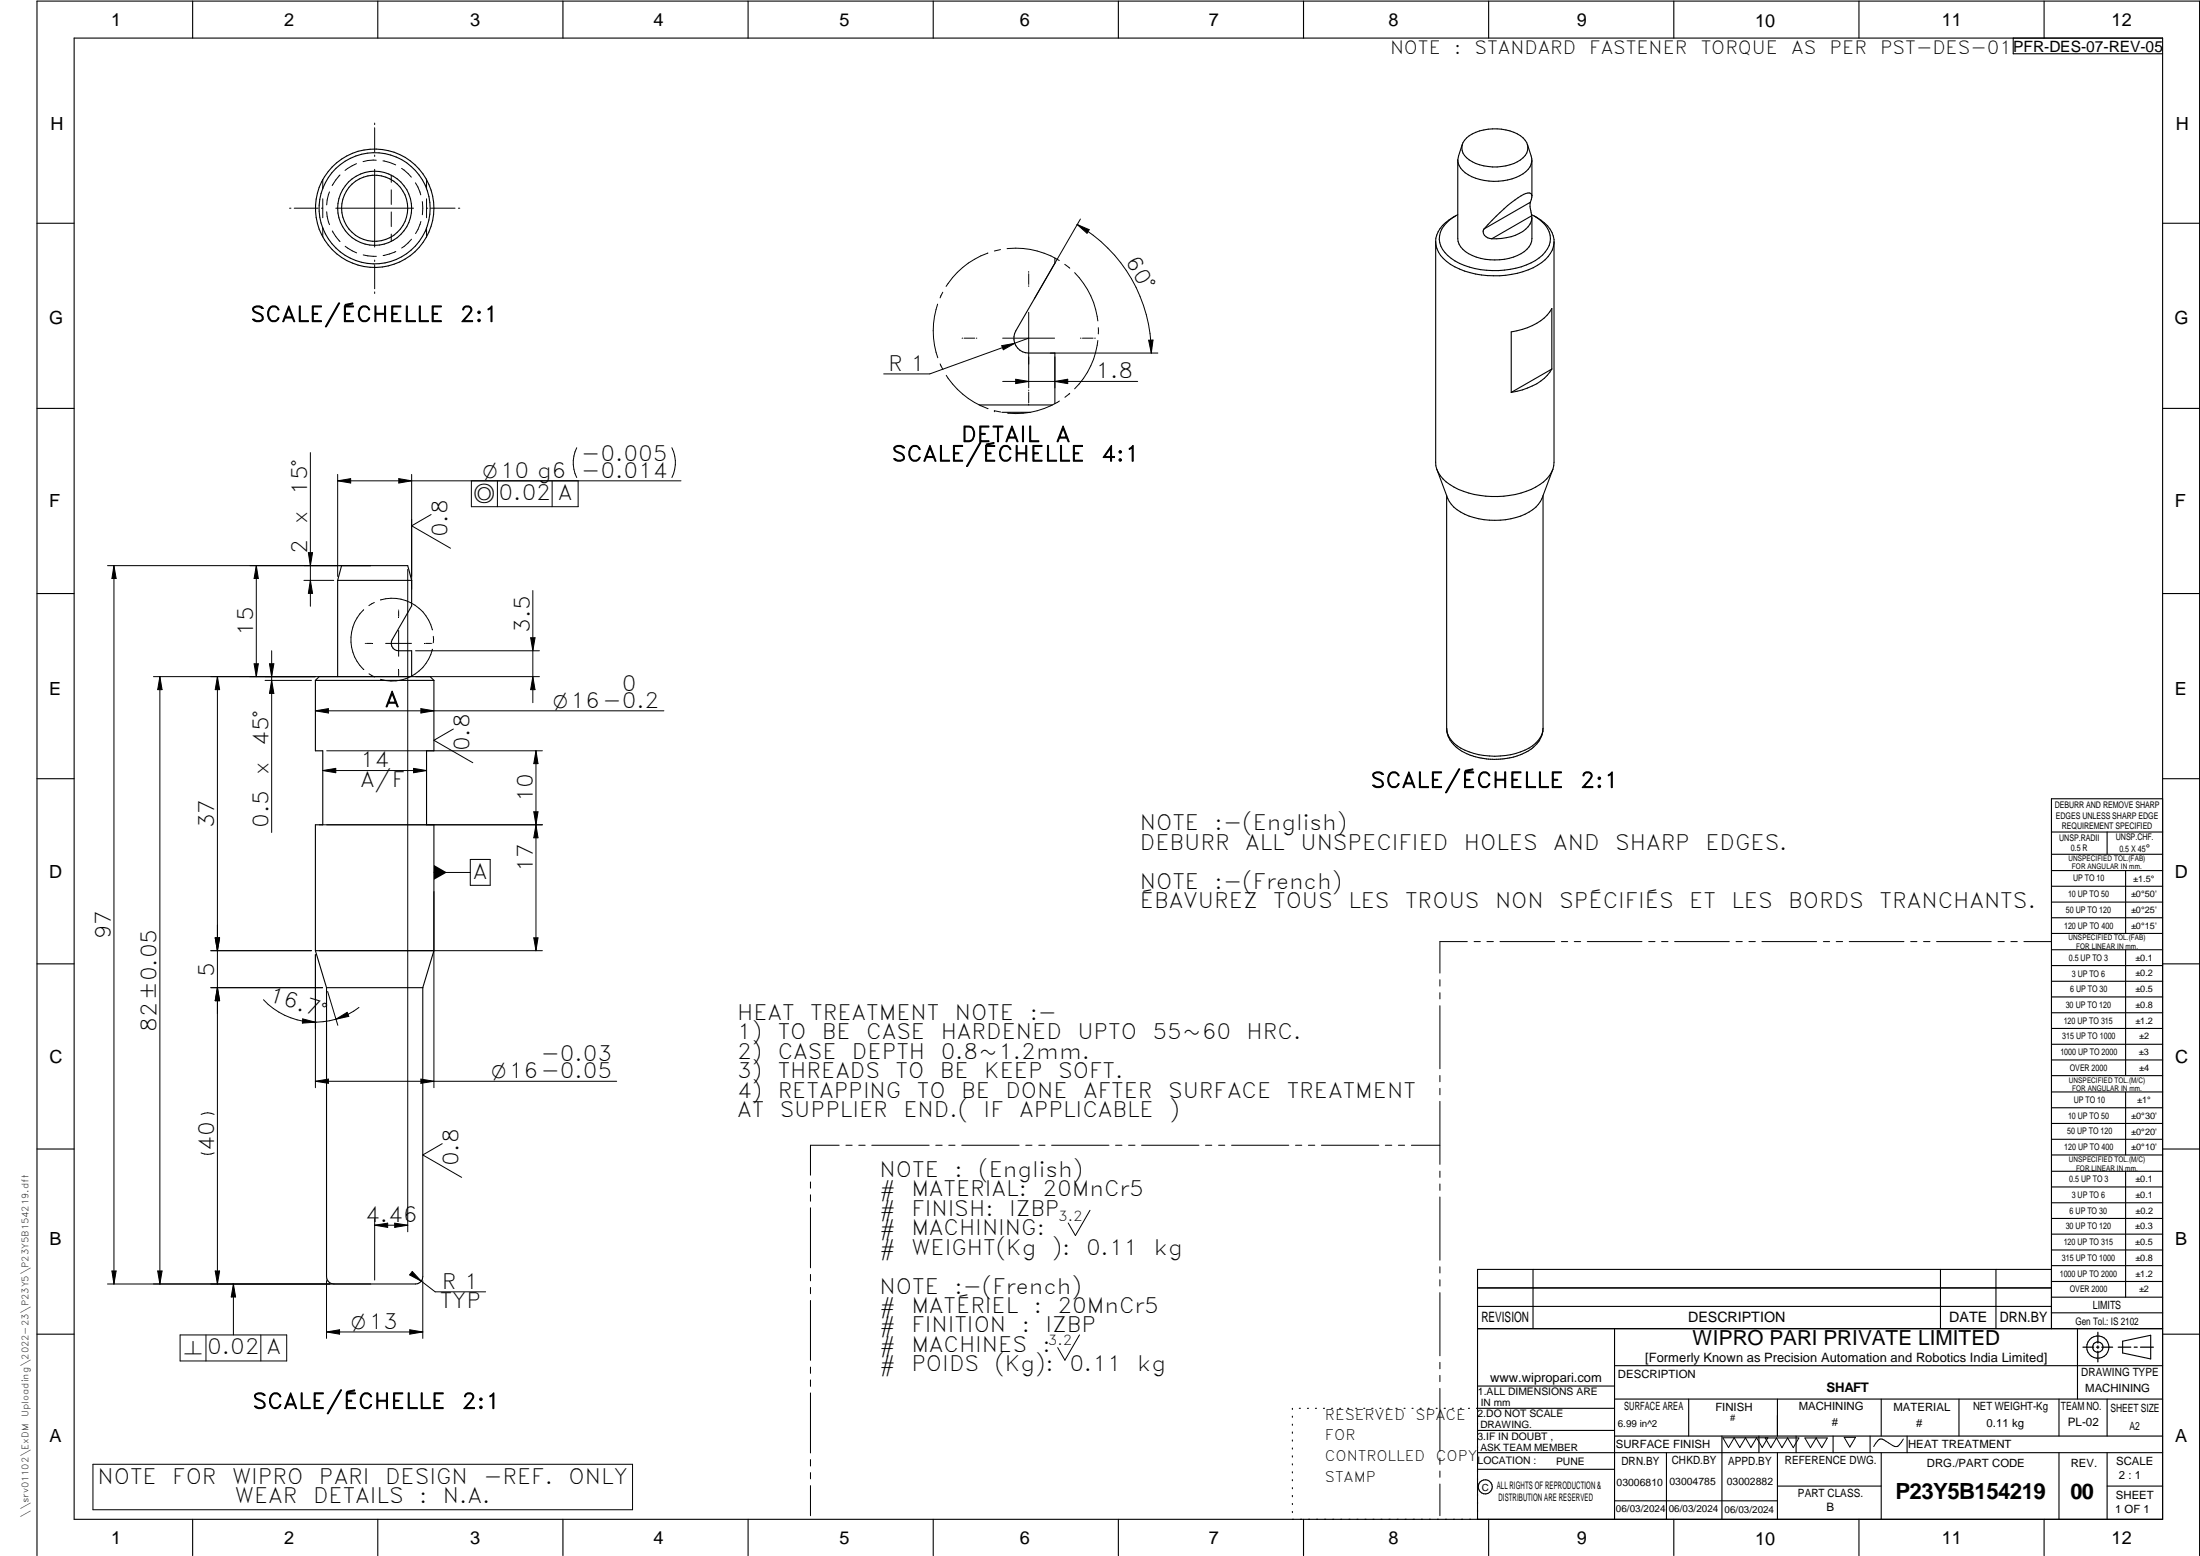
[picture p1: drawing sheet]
<svg xmlns="http://www.w3.org/2000/svg" width="594mm" height="420mm" viewBox="0 0 594 420" stroke-linecap="round" stroke-linejoin="round" font-family="sans-serif">
<g fill="none" stroke="#000" stroke-width=".3">
<path d="M20 10.3h564v400h-564zM52 .3v10M102 .3v10M152 .3v10M202 .3v10M252 .3v10M302 .3v10M352 .3v10M402 .3v10M452 .3v10M502 .3v10M543.6 10.3v4.2h40.4"/>
<path d="M552 .3v10M394.9 38.9l-1.2 4.3M396 37.3a13.1 13.1 0 0 1 15.3 0 3.6 3.6 0 0 1-.7 5.9 13.1 13.1 0 0 1-14.6-.6 3.4 3.4 0 0 1 0-5.3zM412.4 38.9l1.1 3.2a4.1 4.1 0 0 1-2.2 4.8 15.1 15.1 0 0 1-15.7-.2 4.7 4.7 0 0 1-1.9-3.5M393.7 43.2v21.2a6.2 6.2 0 0 0 4.9 5 14.5 14.5 0 0 0 13.7-2.1 4 4 0 0 0 1.4-2.9v-5.7M393.7 58a10.8 10.8 0 0 0-5.7 5.5l-.3 1.7M413.3 54.6l-12.5 7.2M413.3 54.6l-.1 1.2 .4 2.5M413.3 54.6a2.4 2.4 0 0 0 .1-2.4 3.8 3.8 0 0 0-3.5 1.2 52.1 52.1 0 0 0-9.1 8.4M413.6 58a7.8 7.8 0 0 1 5.1 6.4 8.1 8.1 0 0 1-5.3 6.6 23.7 23.7 0 0 1-20.5-.5 7 7 0 0 1-4.2-6.8 7.6 7.6 0 0 1 3.8-5.1M413.6 58.3a4.8 4.8 0 0 1-3.4 4.7 15.7 15.7 0 0 1-7.4 1.5M413.6 58.3l-10.8 6.2"/>
<path d="M413.7 43.2v9.8M414.3 58.3a8.9 8.9 0 0 1 5.3 6.4v60.1a8 8 0 0 1-4.9 6.7 24.7 24.7 0 0 1-23.2-.6 7.6 7.6 0 0 1-3.8-6.1v-59.6M10 60.3h10M284.9 69.7v1.4l-10.6 18.2a4 4 0 0 0 3.5 6h7.1v13.7M387.7 65.2a8.1 8.1 0 0 0 5.1 6.9 25.1 25.1 0 0 0 22.4-.5 8.2 8.2 0 0 0 4.4-6M400.8 61.8a1.59 1.59 0 0 0 .9 2.4l1.1 .3M584 60.3h10M419.1 99.7a13.7 13.7 0 0 1-9.5 6l-1.5 .3M419.1 99.7v-16.4a14.6 14.6 0 0 1-11 6.3v16.4M419.1 99.7l-11 6.3M10 110.3h10M264.4 109.3h19.8"/>
<path d="M270.5 111.3h7.6M584 110.3h10M388 126.8l2.9 7.8a10.8 10.8 0 0 0 8.4 5.5 18.6 18.6 0 0 0 15.4-3.2l1.7-2.3 2.9-7.8M390.6 133.8v62.9a7.2 7.2 0 0 0 5 5.9 20.3 20.3 0 0 0 18.2-1.2 6.2 6.2 0 0 0 2.9-4.7v-62.9M91.2 156.7h20M91.2 156.7v26M111.2 156.7l-1.1-4h-17.9l-1 4M111.2 156.7v6.9l-5.3 9.1a2.01 2.01 0 0 0 1.7 3h3.6v7M10 160.3h10M584 160.3h10M85.2 183.7h32M85.2 183.7v19h2v20h-2v34"/>
<path d="M85.2 183.7l1-1h30l1 1M117.2 183.7v19h-2v20h2v34M390.7 196.7a7.9 7.9 0 0 0 5.4 6.8l2.3 .8 3 .6a16.4 16.4 0 0 0 13.3-3.8l.8-.9 .8-1.4 .3-2.1M10 210.3h10M584 215.7h-30v143.1M584 210.3h10M554 224.7h30M554 230.7h30M554 235.1h30M554 239.3h30M569 224.7v6M574 235.1v17"/>
<path d="M85.2 256.7h32M85.2 256.7l3 10M117.2 256.7l-3 10M554 243.6h30M554 247.8h30M554 252.1h30M554 256.5h30M574 256.5v33.9M10 260.3h10M88.2 266.7h26M88.2 266.7v78a1.97 1.97 0 0 0 2 2h22a1.97 1.97 0 0 0 2-2v-78M554 260.7h30"/>
<path d="M554 265h30M554 269.2h30M554 273.5h30M554 277.7h30M584 260.3h10M554 282h30M554 286.2h30M554 290.4h30M554 294.9h30M554 299.1h30M574 294.9v17M10 310.3h10"/>
<path d="M554 303.4h30M554 307.6h30M554 311.9h30M554 316.3h30M574 316.3v34M584 310.3h10M554 320.5h30M554 324.8h30M554 329h30M554 333.2h30M554 337.5h30M399 358.8h185"/>
<path d="M399 352.8h155M399 347.8h155M414 342.8v16M436 358.8v51.5M524 342.8v16M539 342.8v16M554 341.8h30M554 346h30M554 350.3h30M554 354.5h30M554 342.8h-155v67.5M561 358.8v19"/>
<path d="M10 360.3h10M399 374.3h37M436 368.8h148M436 377.8h148M456 377.8v10M480 377.8v10M508 377.8v10M529 377.8v10M556 377.8v10M569 377.8v10M573.2 362.2l7.6-1.6v6.3l-7.6-1.6zM584 360.3h10"/>
<path d="M349 380.3v.3M349 382.4v.3M349 384.6v.3M349 386.7v.3M349 388.8v.3M349 391v.3M349 393.1v.3M349 395.3v.3M349 397.4v.3M349 399.5v.3M350.9 380.3h.2M353.1 380.3h.2"/>
<path d="M355.2 380.3h.3M357.4 380.3h.3M359.6 380.3h.3M361.7 380.3h.3M363.9 380.3h.3M366.1 380.3h.3M368.3 380.3h.2M370.4 380.3h.3M372.6 380.3h.3M374.8 380.3h.3M376.9 380.3h.4M379.1 380.3h.3"/>
<path d="M381.3 380.3h.3M383.4 380.3h.4M385.6 380.3h.3M387.8 380.3h.3M390 380.3h.3M392.2 380.3h.3M394.3 380.3h.3M396.5 380.3h.3M398.7 380.3h37.3M399 386.2h37M399 396.7h37M436 387.8h148"/>
<path d="M450 392.3v18M465 387.8v22.5M475 387.8v4.5M480 392.3v18M485 387.8v4.5M495 387.8v4.5M505 387.8v4.5M508 392.3v18M515 387.8v4.5M556 392.3v18M569 392.3v18M584 392.3h-185"/>
<path d="M52 410.3v9.7M102 410.3v9.7M152 410.3v9.7M202 410.3v9.7M252 410.3v9.7M302 410.3v9.7M349 401.7v.3M349 403.8v.4M349 406v.3M349 408.1v.3M352 410.3v9.7M402 410.3v9.7"/>
<path d="M436 405.3h44M452 410.3v9.7M480 401.3h28M502 410.3v9.7M552 410.3v9.7M569 401.3h15M10 420v-419.7h584v419.7"/>
<circle cx="101.2" cy="56.2" r="15"/>
<circle cx="101.2" cy="56.2" r="8.9"/>
<circle cx="101.2" cy="56.2" r="10"/>
<circle cx="101.2" cy="56.2" r="16"/>
<circle cx="566.5" cy="363.8" r="2.99"/>
<circle cx="566.5" cy="363.7" r="1.41"/>
<circle cx="401.1" cy="401.5" r="1.9"/>
</g>
<path d="M566.5 359.7v3M562.5 363.8h2.9M566.1 363.8h.7M566.5 363.4v.7M566.5 364.9v2.8M567.6 363.8h2.9M572 363.8h3.4M576.3 363.8h.8M578 363.8h3.5" fill="none" stroke="#000" stroke-width=".34"/>
<g fill="none" stroke="#000" stroke-width=".27">
<path d="M101.2 33.2v.5M101.2 34.5v6.5M78.2 56.2h.4M79.5 56.2h6.4M86.8 56.2h.4M87.2 48.5v2.6M87.2 53.7v5.1M88.2 57.2l.1 1.3 .7 2.2M89 51.8l-.7 2.2-.1 1.3M90.7 56.2h21M91.8 47.2l-2.1 2.9M96.3 44.2l-3.1 1.8"/>
<path d="M101.2 45.7v21M101.2 41.9v.3M101.6 43.3h-2.3l-1.3 .3M103.4 43.4l1.8 .5 1.6 .6M105.7 47.3v1.9M105.7 51.3v3.9M105.7 57.2v4M108.5 45.5l2.6 2.3M112.2 49.4l.7 1.1 .7 2.1M113.7 59.8l-.8 2.2-.7 1.1M114 54.4v3.6M115.2 56.2h.3"/>
<path d="M115.2 48.5v2.6M115.2 53.7v5.1M116.4 56.2h6.5M123.8 56.2h.4M291.8 59.1l-12.5 21.6M87.2 61.4v2.6M89.7 62.4l1 1.5 1.1 1.3M93.2 66.5l3.1 1.8M98.1 68.8l3.5 .4M101.2 70.2v.4M101.2 71.5v6.5M101.2 78.8v.4"/>
<path d="M105.7 63.2v2M106.9 67.9l-3.4 1.1M111.1 64.6l-.9 1-1.7 1.4M115.2 61.4v2.6M254.6 78.9l-.7 1.5M266.8 68.3a21.9 21.9 0 0 0-11.3 9M270.2 67.4l-1.7 .4M271.9 67.1a22.1 22.1 0 0 1 14.1 3.3M277.8 73.3v.2M277.8 73.9v2.9M277.8 77.2v.1M287.5 71.4l1.4 1"/>
<path d="M290.2 73.6a22.1 22.1 0 0 1 6.3 13.1M290.9 60.6l3.2 1.4-.6 1zM290.9 60.6a40 40 0 0 1 20 34.7M253.2 82.1a22.3 22.3 0 0 0 0 14.5M253.9 98.3l.7 1.5M259.8 91.3h.2M260.3 91.3h2.9M263.6 91.3h.2M270.5 93.3l3.5-.6-3.1 1.7zM270.8 91.3h14M277.8 84.3v20.4M277.8 91.3l-26.7 9.7h-12.5"/>
<path d="M283.6 95.3h29.1M284.9 96.4v8.3M291.8 91.3h.1M292.3 91.3h2.9M295.6 91.3h.2M296.5 91.9a21.8 21.8 0 0 1-6.3 13.1M296.6 88.5v1.7M310.2 91.9l1.2-.1-.5 3.5zM255.5 101.3a22.3 22.3 0 0 0 11.3 9.1M268.5 110.9l1.7 .4M268.5 110.9h.1M270.8 103h36.4"/>
<path d="M274.3 102.4l3.5 .6-3.5 .6zM277.8 105.3v.2M277.8 105.9v2.9M277.8 109.1v.2M284.9 103l3.4-.6v1.2zM286.1 108.3a21.8 21.8 0 0 1-14.1 3.2M288.9 106.2l-1.3 1.1M83.8 122.2v41.5M91.2 128.1v27.6M91.2 129.8h92.7M91.2 129.8l3.5-.6v1.2zM107.7 129.2l3.5 .6-3.5 .6z"/>
<path d="M111.2 128.1v31M116.4 138.9l-5.2 3.1 10.5 6M127.3 129.8v7h28.8v-7M134.3 129.8v7M149.1 129.8v7M155.7 120.9a9 9 0 0 0 0 8M181.4 120.9a9 9 0 0 1 0 8M29 152.7h71.1M30.8 152.7v194M30.8 152.7l.6 3.5h-1.2zM69.2 152.7v30M69.2 152.7l.6 3.5h-1.2z"/>
<path d="M82.1 156.7h8M83.3 149.2h1.1l-.6 3.5zM83.8 156.7l.6 3.5h-1.1zM110.1 153.8v178.8M143.9 159.5v30.2M68.6 179.2h1.2l-.6 3.5zM72.8 179.2h1.1l-.5 3.5zM73.4 175.7v49.1M98.2 164.7a11.1 11.1 0 0 0 0 16.1M98.6 173.7h.1M99 173.7h1.4M101.1 162.7l-1.5 .8"/>
<path d="M102.7 162a11.2 11.2 0 0 1 14 8.1M104.1 173.7h7M107.6 164.7v.1M107.6 165.1v1.4M107.6 170.2v7M112.2 175.7h33.5M114.9 173.7h1.4M116.5 173.7h.1M116.7 175.3a11.1 11.1 0 0 1-13.9 8.1M117 171.8v1.8M143.3 172.2h1.2l-.6 3.5zM41.4 182.7h68.7"/>
<path d="M43.2 182.7l.6 3.5h-1.2zM43.2 182.7v164M58.7 182.7l.6 3.5h-1.2zM58.7 182.7v164M71.6 183.7h12.5M73.4 183.7l.5 3.5h-1.1zM85.2 191.9l3.5-.6v1.2zM85.2 191.9h94.1M99.6 181.9l1.5 .9M107.6 181v1.4M107.6 182.6v.1M112.2 182.7h33.5"/>
<path d="M113.7 191.3l3.5 .6-3.5 .6zM122.4 196.8l-5.2 3.1 10.5 6.1M143.9 182.7l.6 3.5h-1.2zM87.2 208.1l3.5-.6v1.2zM87.2 208.1h28M88.2 202.7h58.3M111.7 207.5l3.5 .6-3.5 .6zM144.1 219.2h1.2l-.6 3.5zM144.7 202.7v54M144.7 202.7l.6 3.5h-1.2zM86.2 222.7h60.3M117.2 235.6h9.8"/>
<path d="M127 232.1h5.4v7h-5.4zM144.7 222.7l.6 3.5h-1.2zM56.9 256.7h27.2M58.1 253.2h1.2l-.6 3.5zM85.2 257.8v35.9M86.2 256.7h60.3M117.2 240.7v53M144.1 253.2h1.2l-.6 3.5zM396.2 254.3h-7.4v8.5M398.1 254.3h1.6M401.5 254.3h1.8M405 254.3h14.8"/>
<path d="M421.6 254.3h1.7M425.1 254.3h1.7M428.6 254.3h14.8M445.2 254.3h1.7M448.7 254.3h1.7M452.2 254.3h14.8M468.8 254.3h1.7M472.3 254.3h1.7M475.8 254.3h14.8M492.4 254.3h1.7M495.8 254.3h1.8M499.4 254.3h14.7"/>
<path d="M516 254.3h1.6M519.4 254.3h1.8M522.9 254.3h14.8M539.5 254.3h1.7M543 254.3h1.7M546.5 254.3h7.4M56.9 266.7h30.2M58.7 266.7l.6 3.5h-1.2zM71.2 270a19.2 19.2 0 0 0 19.5 5.2M81.7 275.1l3.5 .9-3.5 .3zM88.5 267.7l2.7 9.2M90.7 275.2l3.1-1.9 .4 1.1z"/>
<path d="M96.9 272a19.7 19.7 0 0 1-6.2 3.2M388.8 264.5v1.8M388.8 268.1v1.6M388.8 271.6v17M85.2 292l3.5-.6v1.1zM85.2 292h81.3M113.7 291.4l3.5 .6-3.5 .5zM388.8 290.4v1.7M388.8 293.9v1.7M388.8 297.4v17M57.8 311.3a4.2 4.2 0 0 1-3.5 0M57.8 300.9a3.9 3.9 0 0 0-3.5 0"/>
<path d="M119.4 308.8l-5.2 3.1 10.5 6M218.9 319.2v1.6M226.6 309.2h-7.7v8.1M228.4 309.2h1.7M231.9 309.2h1.7M235.4 309.2h15.5M252.7 309.2h1.7M256.2 309.2h1.7M259.7 309.2h15.5M277 309.2h1.7M280.5 309.2h1.7M284 309.2h15.5"/>
<path d="M301.2 309.2h1.8M304.8 309.2h1.7M308.3 309.2h15.5M325.5 309.2h1.7M329.1 309.2h1.6M332.6 309.2h15.4M349.8 309.2h1.7M353.3 309.2h1.7M356.8 309.2h15.5M374.1 309.2h1.7M377.6 309.2h1.7M381.1 309.2h7.7"/>
<path d="M388.8 316.2v1.7M388.8 319.7v1.7M101.2 330.8l3.5-.5v1.1zM101.2 329.1v16.6M101.2 330.8h8.9M106.6 330.3l3.5 .5-3.5 .6zM218.9 322.6v1.8M218.9 326.1v16.2M294.3 326.8l-3.9 6.8-1.9-3.4M388.8 323.2v17.1M29 346.7h71.1M30.2 343.2h1.2l-.6 3.5z"/>
<path d="M42.6 343.2h1.2l-.6 3.5zM58.1 343.2h1.2l-.6 3.5zM63 346.7l.6 3.5h-1.2zM63 346.7v13.8M88.2 345.8v15.6M88.2 359.7h26M88.2 359.7l3.5-.6v1.2zM110.7 359.1l3.5 .6-3.5 .6zM111.3 343.3l2.4 2.6-3.1-1.6zM112.2 344.7l5.3 4.1h13.6M114.2 345.8v15.6M218.9 344.1v1.8"/>
<path d="M218.9 347.6v1.7M218.9 351.2v16.1M388.8 342.1v1.6M388.8 345.6v1.7M388.8 349v17.1M48.6 360.5h28.8v7h-28.8zM55.6 360.5v7M70.4 360.5v7M218.9 369.1v1.7M218.9 372.6v1.8M218.9 376.1v16.2M291.5 360.5l-3.9 6.8-2-3.4"/>
<path d="M388.8 367.9v1.7M388.8 371.4v1.7M388.8 374.9v17M25.1 395.4h145.7v12.3h-145.7zM218.9 394.1v1.8M218.9 397.6v1.7M388.8 393.7v1.7M388.8 397.2v1.7M465.2 388.2h12.2l-1.5 2.7-1.6-2.7-1.5 2.7-1.5-2.7-1.5 2.7-1.5-2.7-1.5 2.7zM476.7 388.3h9.1l-1.6 2.6-1.5-2.6-1.5 2.6-1.5-2.6-1.5 2.6zM487.4 388.3h6l-1.5 2.6-1.5-2.6-1.5 2.6zM498 388.1h3.1l-1.6 2.6z"/>
<path d="M514 388.6l-1.1 1.5a1.2 1.2 0 0 1-1.8 .3l-1.8-1.2a1.55 1.55 0 0 0-1.6-.6 1.55 1.55 0 0 0-1.2 1.1l-.5 .9M218.9 401.2v8.1M388.8 400.7v8.6"/>
</g>
<g fill="#000">
<path d="M290.9 60.6l3.2 1.4-.6 1zM270.5 93.3l3.5-.6-3.1 1.7zM310.2 91.9l1.2-.1-.5 3.5zM274.3 102.4l3.5 .6-3.5 .6zM284.9 103l3.4-.6v1.2zM91.2 129.8l3.5-.6v1.2zM107.7 129.2l3.5 .6-3.5 .6zM30.8 152.7l.6 3.5h-1.2zM69.2 152.7l.6 3.5h-1.2zM83.3 149.2h1.1l-.6 3.5zM68.6 179.2h1.2l-.6 3.5zM72.8 179.2h1.1l-.5 3.5z"/>
<path d="M83.8 156.7l.6 3.5h-1.1zM143.3 172.2h1.2l-.6 3.5zM43.2 182.7l.6 3.5h-1.2zM58.7 182.7l.6 3.5h-1.2zM73.4 183.7l.5 3.5h-1.1zM85.2 191.9l3.5-.6v1.2zM113.7 191.3l3.5 .6-3.5 .6zM143.9 182.7l.6 3.5h-1.2zM87.2 208.1l3.5-.6v1.2zM111.7 207.5l3.5 .6-3.5 .6zM144.1 219.2h1.2l-.6 3.5zM144.7 202.7l.6 3.5h-1.2z"/>
<path d="M117.2 233.6l3.5 2-3.5 2zM144.7 222.7l.6 3.5h-1.2zM58.1 253.2h1.2l-.6 3.5zM144.1 253.2h1.2l-.6 3.5zM58.7 266.7l.6 3.5h-1.2zM81.7 275.1l3.5 .9-3.5 .3zM90.7 275.2l3.1-1.9 .4 1.1zM85.2 292l3.5-.6v1.1zM113.7 291.4l3.5 .6-3.5 .5zM101.2 330.8l3.5-.5v1.1zM106.6 330.3l3.5 .5-3.5 .6zM30.2 343.2h1.2l-.6 3.5z"/>
<path d="M42.6 343.2h1.2l-.6 3.5zM58.1 343.2h1.2l-.6 3.5zM63 346.7l.6 3.5h-1.2zM111.3 343.3l2.4 2.6-3.1-1.6zM88.2 359.7l3.5-.6v1.2zM110.7 359.1l3.5 .6-3.5 .6z"/>
</g>
<text font-size="6" x="511.8" y="404.8">P23Y5B154219</text>
<text font-size="5.9" x="559.1" y="404.7">00</text>
<g font-size="5.7">
<text x="303.8" y="70.4" transform="rotate(60 303.8 70.4)">60°</text>
<text x="67.6" y="86.9">SCALE/ÉCHELLE</text>
<text x="124.2" y="86.9">2:1</text>
<text x="239.9" y="100.1">R 1</text>
<text x="295.8" y="102.1">1.8</text>
<text x="259.5" y="119.3">DETAIL</text>
<text x="285.1" y="119.3">A</text>
<text x="157" y="124.4">-0.005</text>
<text x="240.8" y="124.5">SCALE/ÉCHELLE</text>
<text x="297.3" y="124.5">4:1</text>
<text x="157" y="128.9">-0.014</text>
<text x="83" y="133.6" transform="rotate(-90 83 133.6)">15°</text>
<text x="134.7" y="135.1">0.02 A</text>
<text x="83" y="141.4" transform="rotate(-90 83 141.4)">x</text>
<text x="83" y="149.5" transform="rotate(-90 83 149.5)">2</text>
<text x="120.8" y="145" transform="rotate(-90 120.8 145)">0.8</text>
<text x="68.3" y="171.7" transform="rotate(-90 68.3 171.7)">15</text>
<text x="143" y="170.9" transform="rotate(-90 143 170.9)">3.5</text>
<text x="103.9" y="190.9">A</text>
<text x="167.9" y="186.5">0</text>
<text x="72.5" y="201.4" transform="rotate(-90 72.5 201.4)">45°</text>
<text x="126.8" y="202.9" transform="rotate(-90 126.8 202.9)">0.8</text>
<text x="72.5" y="209.2" transform="rotate(-90 72.5 209.2)">x</text>
<text x="97.2" y="207.2">14</text>
<text x="97.2" y="212.5">A/F</text>
<text x="370.1" y="212.7">SCALE/ÉCHELLE</text>
<text x="426.7" y="212.7">2:1</text>
<text x="143.8" y="216.7" transform="rotate(-90 143.8 216.7)">10</text>
<text x="57.8" y="223.7" transform="rotate(-90 57.8 223.7)">37</text>
<text x="72.5" y="223.6" transform="rotate(-90 72.5 223.6)">0.5</text>
<text x="307.8" y="224.2">NOTE</text>
<text x="328" y="224.2">:-(English)</text>
<text x="307.8" y="229.4">DEBURR</text>
<text x="336.2" y="229.4">ALL</text>
<text x="351.1" y="229.4">UNSPECIFIED</text>
<text x="395.3" y="229.4">HOLES</text>
<text x="419.4" y="229.4">AND</text>
<text x="436.1" y="229.4">SHARP</text>
<text x="460.5" y="229.4">EDGES.</text>
<text x="127.7" y="237.3">A</text>
<text x="143.8" y="235.5" transform="rotate(-90 143.8 235.5)">17</text>
<text x="307.8" y="239.9">NOTE</text>
<text x="328" y="239.9">:-(French)</text>
<text x="307.8" y="245.2">ÉBAVUREZ</text>
<text x="343.8" y="245.2">TOUS</text>
<text x="364.1" y="245.2">LES</text>
<text x="379.4" y="245.2">TROUS</text>
<text x="403.7" y="245.2">NON</text>
<text x="421.1" y="245.2">SPÉCIFIÉS</text>
<text x="456.2" y="245.2">ET</text>
<text x="467.5" y="245.2">LES</text>
<text x="482.9" y="245.2">BORDS</text>
<text x="507.5" y="245.2">TRANCHANTS.</text>
<text x="29.9" y="253.7" transform="rotate(-90 29.9 253.7)">97</text>
<text x="57.8" y="263.7" transform="rotate(-90 57.8 263.7)">5</text>
<text x="72.3" y="270.3" transform="rotate(17 72.3 270.3)">16.7°</text>
<text x="199" y="275.4">HEAT</text>
<text x="218.8" y="275.4">TREATMENT</text>
<text x="257.8" y="275.4">NOTE</text>
<text x="278" y="275.4">:-</text>
<text x="42.3" y="278.6" transform="rotate(-90 42.3 278.6)">82±0.05</text>
<text x="199" y="280.7">1)</text>
<text x="210" y="280.7">TO</text>
<text x="221.9" y="280.7">BE</text>
<text x="233.9" y="280.7">CASE</text>
<text x="254" y="280.7">HARDENED</text>
<text x="290.9" y="280.7">UPTO</text>
<text x="311.2" y="280.7">55~60</text>
<text x="336.6" y="280.7">HRC.</text>
<text x="146" y="286.5">-0.03</text>
<text x="199" y="285.9">2)</text>
<text x="210" y="285.9">CASE</text>
<text x="230.1" y="285.9">DEPTH</text>
<text x="254" y="285.9">0.8~1.2mm.</text>
<text x="199" y="291.2">3)</text>
<text x="210" y="291.2">THREADS</text>
<text x="241.8" y="291.2">TO</text>
<text x="253.8" y="291.2">BE</text>
<text x="265.8" y="291.2">KEEP</text>
<text x="285.7" y="291.2">SOFT.</text>
<text x="199" y="296.4">4)</text>
<text x="210" y="296.4">RETAPPING</text>
<text x="247.6" y="296.4">TO</text>
<text x="259.5" y="296.4">BE</text>
<text x="271.5" y="296.4">DONE</text>
<text x="292.5" y="296.4">AFTER</text>
<text x="315.4" y="296.4">SURFACE</text>
<text x="347.5" y="296.4">TREATMENT</text>
<text x="199" y="301.7">AT</text>
<text x="210.6" y="301.7">SUPPLIER</text>
<text x="244" y="301.7">END.(</text>
<text x="265.6" y="301.7">IF</text>
<text x="275.2" y="301.7">APPLICABLE</text>
<text x="315.8" y="301.7">)</text>
<text x="57.8" y="310.7" transform="rotate(-90 57.8 310.7)">40</text>
<text x="123.8" y="314.9" transform="rotate(-90 123.8 314.9)">0.8</text>
<text x="237.5" y="317.8">NOTE</text>
<text x="257.7" y="317.8">:</text>
<text x="264.1" y="317.8">(English)</text>
<text x="237.5" y="323">#</text>
<text x="246.1" y="323">MATERIAL:</text>
<text x="281.5" y="323">20MnCr5</text>
<text x="98.6" y="330">4.46</text>
<text x="237.5" y="328.3">#</text>
<text x="246.1" y="328.3">FINISH:</text>
<text x="272.5" y="328.3">IZBP</text>
<text x="237.5" y="333.5">#</text>
<text x="246.1" y="333.5">MACHINING:</text>
<text x="237.5" y="338.8">#</text>
<text x="246.1" y="338.8">WEIGHT(Kg</text>
<text x="284" y="338.8">):</text>
<text x="293.3" y="338.8">0.11</text>
<text x="311.6" y="338.8">kg</text>
<text x="119.3" y="348">R 1</text>
<text x="118.7" y="353.2">TYP</text>
<text x="237.5" y="349.3">NOTE</text>
<text x="257.7" y="349.3">:-(French)</text>
<text x="237.5" y="354.5">#</text>
<text x="237.5" y="359.8">#</text>
<text x="246.1" y="359.8">FINITION</text>
<text x="246.1" y="354.5">MATÉRIEL</text>
<text x="275.9" y="359.8">:</text>
<text x="279.2" y="354.5">:</text>
<text x="282.3" y="359.8">IZBP</text>
<text x="285.6" y="354.5">20MnCr5</text>
<text x="56" y="365.7">0.02 A</text>
<text x="237.5" y="365">#</text>
<text x="246.1" y="365">MACHINES</text>
<text x="281.5" y="365">:</text>
<text x="237.5" y="370.3">#</text>
<text x="246.1" y="370.3">POIDS</text>
<text x="268.5" y="370.3">(Kg):</text>
<text x="288.8" y="370.3">0.11</text>
<text x="307.1" y="370.3">kg</text>
<text x="68.2" y="380.4">SCALE/ÉCHELLE</text>
<text x="124.7" y="380.4">2:1</text>
<text x="26.3" y="400.6">NOTE</text>
<text x="46.5" y="400.6">FOR</text>
<text x="62.7" y="400.6">WIPRO</text>
<text x="86.1" y="400.6">PARI</text>
<text x="104" y="400.6">DESIGN</text>
<text x="130.5" y="400.6">-REF.</text>
<text x="153.5" y="400.6">ONLY</text>
<text x="63.4" y="405.9">WEAR</text>
<text x="84.5" y="405.9">DETAILS</text>
<text x="113.2" y="405.9">:</text>
<text x="119.6" y="405.9">N.A.</text>
</g>
<text font-size="5.6" x="457" y="363.2">WIPRO PARI PRIVATE LIMITED</text>
<g font-size="5.4">
<text x="130.3" y="128.9">O10 g6</text>
<text x="128" y="135.1">a</text>
<text x="149.4" y="191.1">O16-0.2</text>
<text x="132.7" y="291.1">O16-0.05</text>
<text x="94.9" y="358.8">O13</text>
<text x="49.7" y="365.7">n</text>
</g>
<g font-size="4.9">
<text x="30" y="6.9">1</text>
<text x="76.7" y="6.9">2</text>
<text x="127" y="6.9">3</text>
<text x="176.5" y="6.9">4</text>
<text x="226.7" y="6.9">5</text>
<text x="275.4" y="6.9">6</text>
<text x="326.4" y="6.9">7</text>
<text x="375" y="6.9">8</text>
<text x="425.8" y="6.9">9</text>
<text x="473.9" y="7.3">10</text>
<text x="524.3" y="6.9">11</text>
<text x="570.2" y="6.9">12</text>
<text x="375.4" y="14.5">NOTE</text>
<text x="392.7" y="14.5">:</text>
<text x="398.2" y="14.5">STANDARD</text>
<text x="429.2" y="14.5">FASTENER</text>
<text x="459.2" y="14.5">TORQUE</text>
<text x="483.7" y="14.5">AS</text>
<text x="494.1" y="14.5">PER</text>
<text x="507.7" y="14.5">PST-DES-01</text>
<text x="13.6" y="35.1">H</text>
<text x="587.6" y="35.1">H</text>
<text x="13.2" y="87.5">G</text>
<text x="587.2" y="87.5">G</text>
<text x="13.2" y="137">F</text>
<text x="587.2" y="137">F</text>
<text x="13.2" y="187.6">E</text>
<text x="587.2" y="187.6">E</text>
<text x="13.2" y="237">D</text>
<text x="587.2" y="237">D</text>
<text x="13.4" y="287.1">C</text>
<text x="587.4" y="287.1">C</text>
<text x="13.4" y="336.2">B</text>
<text x="587.4" y="336.2">B</text>
<text x="13.4" y="389.3">A</text>
<text x="587.4" y="389.3">A</text>
<text x="30" y="416.9">1</text>
<text x="76.7" y="416.9">2</text>
<text x="127" y="416.9">3</text>
<text x="176.5" y="416.9">4</text>
<text x="226.7" y="416.9">5</text>
<text x="275.4" y="416.9">6</text>
<text x="326.4" y="416.9">7</text>
<text x="375" y="416.9">8</text>
<text x="425.8" y="416.9">9</text>
<text x="473.9" y="417.3">10</text>
<text x="524.3" y="416.9">11</text>
<text x="570.2" y="416.9">12</text>
</g>
<text font-size="4.2" x="543.6" y="14">PFR-DES-07-REV-05</text>
<g font-size="3.9">
<text x="400" y="357.1">REVISION</text>
<text x="455.9" y="357.1">DESCRIPTION</text>
<text x="526.4" y="357.1">DATE</text>
<text x="540" y="357.1">DRN.BY</text>
<text x="357.8" y="383.3">RESERVED</text>
<text x="382.3" y="383.3">SPACE</text>
<text x="357.8" y="388.9">FOR</text>
<text x="357.8" y="394.5">CONTROLLED</text>
<text x="387.8" y="394.5">COPY</text>
<text x="357.8" y="400">STAMP</text>
</g>
<g font-size="3.7">
<text x="285.8" y="329.6">3.2</text>
<text x="282.9" y="363.3">3.2</text>
</g>
<text font-size="3.6" x="493.3" y="375.8">SHAFT</text>
<g font-size="3.5">
<text x="444.3" y="367.7">[Formerly Known as Precision Automation and Robotics India Limited]</text>
<text x="402.4" y="373.3">www.wipropari.com</text>
</g>
<g font-size="3.1">
<text x="565.1" y="353.5">LIMITS</text>
<text x="562" y="371.7">DRAWING TYPE</text>
<text x="436.9" y="372.1">DESCRIPTION</text>
<text x="563.1" y="375.9">MACHINING</text>
<text x="438.6" y="380.8">SURFACE AREA</text>
<text x="463.2" y="380.9">FINISH</text>
<text x="485.7" y="380.8">MACHINING</text>
<text x="511.3" y="380.9">MATERIAL</text>
<text x="532.8" y="380.7">NET WEIGHT-Kg</text>
<text x="556.5" y="380.7">TEAM NO.</text>
<text x="569.9" y="381.2">SHEET SIZE</text>
<text x="494.6" y="385.1">#</text>
<text x="517.4" y="385.3">#</text>
<text x="536.4" y="385.3">0.11 kg</text>
<text x="558.4" y="385.1">PL-02</text>
<text x="575" y="386.1">A2</text>
<text x="436.3" y="391">SURFACE FINISH</text>
<text x="437.8" y="395.5">DRN.BY</text>
<text x="451.4" y="395.4">CHKD.BY</text>
<text x="466.6" y="395.5">APPD.BY</text>
<text x="482" y="395.4">REFERENCE DWG.</text>
<text x="515.3" y="391.1">HEAT TREATMENT</text>
<text x="571.4" y="395.6">SCALE</text>
<text x="520.4" y="396.2">DRG./PART CODE</text>
<text x="559.2" y="396.1">REV.</text>
<text x="572.2" y="399.5">2 : 1</text>
<text x="485.5" y="404.3">PART CLASS.</text>
<text x="493.2" y="407.9">B</text>
<text x="571.4" y="404.7">SHEET</text>
<text x="571.2" y="408.4">1 OF 1</text>
</g>
<text font-size="3" x="579.5" y="230.1">°</text>
<g font-size="2.8">
<text x="560.4" y="357.7">Gen Tol.: IS 2102</text>
<text x="399.1" y="376.6">1.ALL DIMENSIONS ARE</text>
<text x="399" y="382.7">2.DO NOT SCALE</text>
<text x="399" y="388.7">3.IF IN DOUBT ,</text>
<text x="399" y="395.4">LOCATION :</text>
<text x="420.2" y="395.6">PUNE</text>
<text x="404.2" y="402">ALL RIGHTS OF REPRODUCTION &amp;</text>
<text x="436.5" y="401.2">03006810</text>
<text x="450.8" y="400.9">03004785</text>
<text x="466.3" y="401">03002882</text>
<text x="404.7" y="405.4">DISTRIBUTION ARE RESERVED</text>
</g>
<g font-size="2.7">
<text x="399.9" y="379.7">IN mm</text>
<text x="399.7" y="385.7">DRAWING.</text>
<text x="436.9" y="385.4">6.99 in^2</text>
<text x="399.7" y="391.8">ASK TEAM MEMBER</text>
<text x="400.1" y="402.5">C</text>
<text x="436.4" y="408.3">06/03/2024</text>
<text x="450.6" y="408.4">06/03/2024</text>
<text x="465.7" y="408.5">06/03/2024</text>
</g>
<g font-size="2.5">
<text x="554.9" y="218.3">DEBURR AND REMOVE SHARP</text>
<text x="555.2" y="221">EDGES UNLESS SHARP EDGE</text>
<text x="556.1" y="227.1">UNSP.RADII</text>
<text x="556.8" y="223.8">REQUIREMENT SPECIFIED</text>
<text x="571.4" y="226.9">UNSP.CHF.</text>
<text x="559.2" y="229.9">0.5 R</text>
<text x="572.3" y="230.1">0.5 X 45</text>
<text x="559.8" y="238">UP TO 10</text>
<text x="576.1" y="238.1">±1.5°</text>
<text x="558.5" y="242.2">10 UP TO 50</text>
<text x="575.5" y="242.3">±0°50'</text>
<text x="557.4" y="250.7">120 UP TO 400</text>
<text x="557.9" y="246.5">50 UP TO 120</text>
<text x="575.5" y="250.7">±0°15'</text>
<text x="575.5" y="246.5">±0°25'</text>
<text x="558.7" y="259.4">0.5 UP TO 3</text>
<text x="559.5" y="263.7">3 UP TO 6</text>
<text x="576.6" y="263.6">±0.2</text>
<text x="576.6" y="259.4">±0.1</text>
<text x="559" y="267.9">6 UP TO 30</text>
<text x="576.6" y="267.9">±0.5</text>
<text x="557.8" y="272.2">30 UP TO 120</text>
<text x="576.6" y="272.2">±0.8</text>
<text x="556.9" y="280.7">315 UP TO 1000</text>
<text x="557.3" y="276.4">120 UP TO 315</text>
<text x="576.6" y="276.4">±1.2</text>
<text x="577.7" y="280.7">±2</text>
<text x="556.4" y="284.9">1000 UP TO 2000</text>
<text x="577.6" y="284.9">±3</text>
<text x="558.9" y="289.2">OVER 2000</text>
<text x="577.7" y="289.3">±4</text>
<text x="560" y="297.9">UP TO 10</text>
<text x="577.1" y="297.9">±1°</text>
<text x="558.5" y="302.1">10 UP TO 50</text>
<text x="575.5" y="302.1">±0°30'</text>
<text x="557.4" y="310.6">120 UP TO 400</text>
<text x="558.2" y="306.3">50 UP TO 120</text>
<text x="575.5" y="310.6">±0°10'</text>
<text x="575.5" y="306.4">±0°20'</text>
<text x="558.8" y="319.2">0.5 UP TO 3</text>
<text x="559.4" y="323.4">3 UP TO 6</text>
<text x="576.6" y="319.2">±0.1</text>
<text x="576.6" y="323.5">±0.1</text>
<text x="558.9" y="327.7">6 UP TO 30</text>
<text x="576.7" y="327.7">±0.2</text>
<text x="557.8" y="332">30 UP TO 120</text>
<text x="576.6" y="332">±0.3</text>
<text x="556.8" y="340.5">315 UP TO 1000</text>
<text x="557.3" y="336.3">120 UP TO 315</text>
<text x="576.6" y="336.3">±0.5</text>
<text x="576.6" y="340.5">±0.8</text>
<text x="556.2" y="344.7">1000 UP TO 2000</text>
<text x="576.6" y="344.7">±1.2</text>
<text x="558.9" y="349">OVER 2000</text>
<text x="577.6" y="349">±2</text>
<text x="467.2" y="383.8">#</text>
</g>
<g font-size="2.4">
<text x="7.7" y="382.7" transform="rotate(-90 7.7 382.7)">Uploading\2022-23\P23Y5\P23Y5B154219.dft</text>
<text x="7.7" y="409.8" transform="rotate(-90 7.7 409.8)">\\srv01102\ExDM</text>
</g>
<g font-size="2.1">
<text x="558.5" y="232.4">UNSPECIFIED TOL.(FAB)</text>
<text x="559.5" y="234.7">FOR ANGULAR IN mm.</text>
<text x="558.6" y="253.9">UNSPECIFIED TOL.(FAB)</text>
<text x="560.7" y="256.3">FOR LINEAR IN mm.</text>
<text x="558.7" y="292.3">UNSPECIFIED TOL.(M/C)</text>
<text x="559.6" y="294.7">FOR ANGULAR IN mm.</text>
<text x="558.7" y="313.7">UNSPECIFIED TOL.(M/C)</text>
<text x="560.6" y="316.1">FOR LINEAR IN mm.</text>
</g>
</svg>
